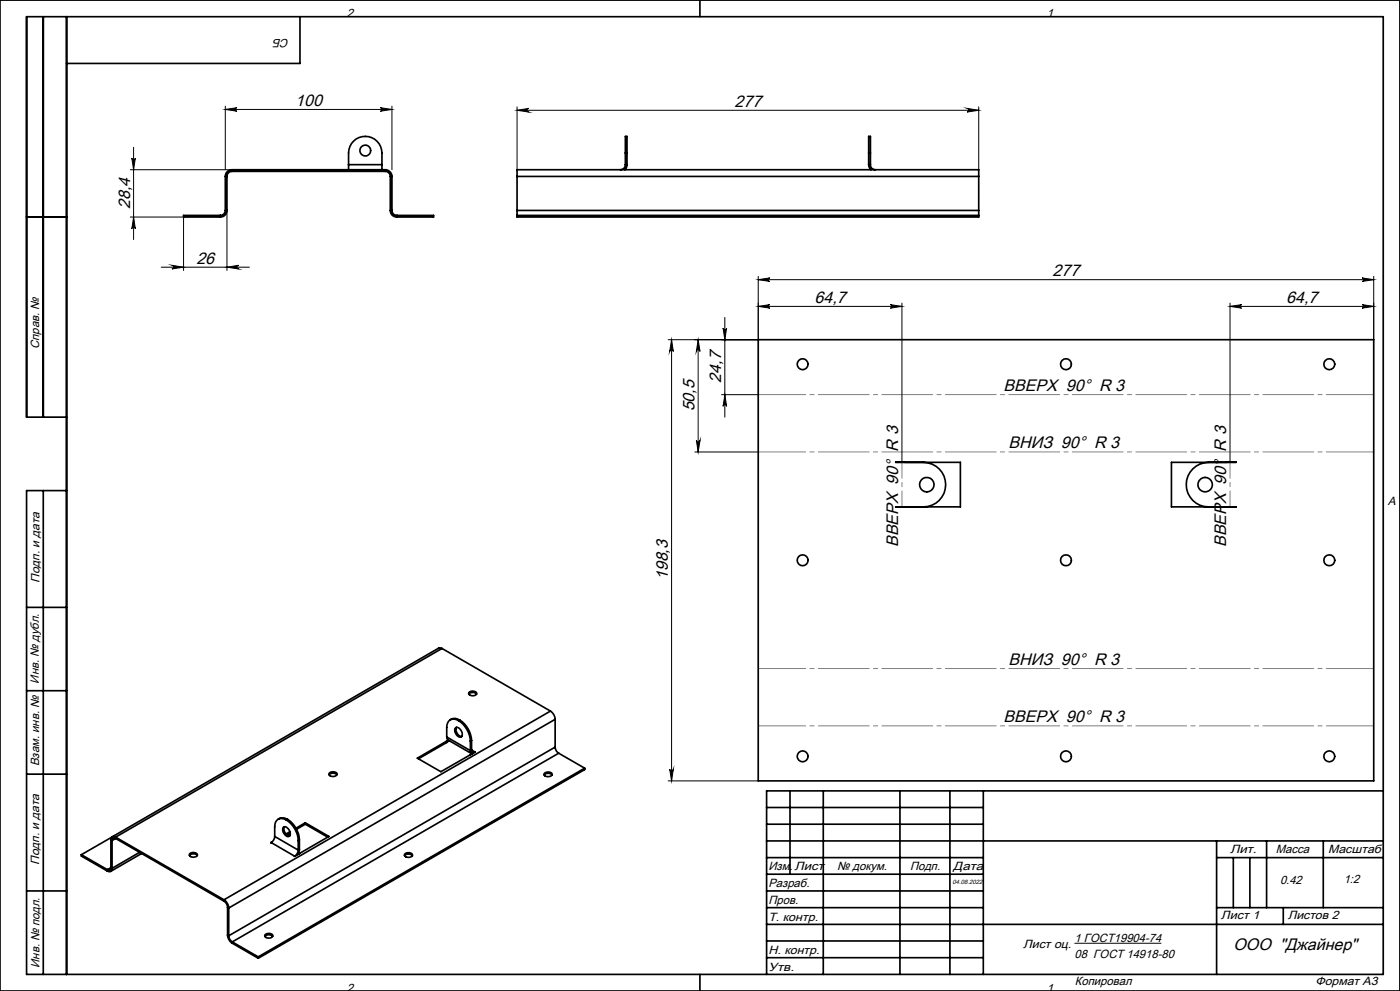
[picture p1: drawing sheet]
<svg xmlns="http://www.w3.org/2000/svg" width="420mm" height="297mm" viewBox="0 0 420 297" stroke-linecap="round" stroke-linejoin="round" font-family="sans-serif">
<g fill="none" stroke="#000" stroke-width=".3">
<path d="M67.6 32.8l3.5-.5a.53 .53 0 0 0-.5 .5 .53 .53 0 0 0 .5 .5zM67.6 31.8v19.1M67.6 32.8h50M114.1 32.3l3.5 .5-3.5 .5a.53 .53 0 0 0 .5-.5 .53 .53 0 0 0-.5-.5zM117.6 31.8v19.1M155.1 32v18.9M155.1 33.1h138.5M155.1 33.1l3.5-.6a.55 .55 0 0 0-.5 .5 .55 .55 0 0 0 .5 .6zM290.1 32.5l3.5 .6-3.5 .5a.55 .55 0 0 0 .5-.6 .55 .55 0 0 0-.5-.5zM293.6 32v18.9M39.1 50.9h30.5M39.5 47.4a.53 .53 0 0 0 .6 .5 .53 .53 0 0 0 .5-.5l-.5 3.5z"/>
<path d="M40.1 44.1v27.7M39.1 65h16M40.1 65l.5 3.6a.53 .53 0 0 0-.5-.6 .53 .53 0 0 0-.6 .6zM51.6 79.5l3.5 .6-3.5 .5a.55 .55 0 0 0 .5-.5 .55 .55 0 0 0-.5-.6zM55.1 65.1v16M68.1 63.1v18M48.4 80.1h26.4M68.1 80.1l3.5-.6a.55 .55 0 0 0-.5 .6 .55 .55 0 0 0 .5 .5zM216.9 98.3a.53 .53 0 0 0 .6 .5 .53 .53 0 0 0 .5-.5l-.5 3.5zM217.5 95.1v29.9M227.5 83.8l3.5-.5a.53 .53 0 0 0-.6 .5 .53 .53 0 0 0 .6 .5zM227.5 82.8v19"/>
<path d="M227.5 83.8h184.6M227.5 91.8h43.1M227.5 91.8l3.5-.5a.53 .53 0 0 0-.6 .5 .53 .53 0 0 0 .6 .6zM267.1 91.3l3.5 .5-3.5 .6a.53 .53 0 0 0 .5-.6 .53 .53 0 0 0-.5-.5zM270.6 90.8v47.8M369 91.8l3.5-.5a.53 .53 0 0 0-.5 .5 .53 .53 0 0 0 .5 .6zM369 91.8h43.1M369 90.8v47.8M408.6 91.3l3.5 .5-3.5 .6a.53 .53 0 0 0 .5-.6 .53 .53 0 0 0-.5-.5zM408.6 83.3l3.5 .5-3.5 .5a.53 .53 0 0 0 .5-.5 .53 .53 0 0 0-.5-.5zM412.1 82.8v19M200.4 101.8h27"/>
<path d="M201.5 101.8l.5 3.5a.55 .55 0 0 0-.5-.5 .55 .55 0 0 0-.6 .5zM201.5 101.8v132.2M209.4 101.8l.6 3.5a.55 .55 0 0 0-.5-.5 .55 .55 0 0 0-.6 .5zM209.4 101.8v33.7M216.5 118.3h10.9M217.5 118.3l.5 3.5a.53 .53 0 0 0-.5-.5 .53 .53 0 0 0-.6 .5zM208.5 135.5h18.9M208.9 132a.55 .55 0 0 0 .6 .5 .55 .55 0 0 0 .5-.5l-.6 3.5zM200.4 234h27M200.9 230.5a.55 .55 0 0 0 .6 .5 .55 .55 0 0 0 .5-.5l-.5 3.5zM322.4 282.7h26"/>
</g>
<g fill="none" stroke="#000" stroke-width=".5">
<path d="M0 0h420v297h-420zM13 5v120M20 5v287M90 5v14h-70M210 0v5M67.6 52.9h.5M67.6 52.9v10.2M68.1 52.9v10.2M69.6 51.4a1.51 1.51 0 0 0-1.5 1.5M69.6 50.9a1.99 1.99 0 0 0-2 2M69.6 50.9v.5M69.6 51.4h46"/>
<path d="M69.6 50.9h46M104.6 49.4v1.5M104.6 49.4a8 8 0 0 1 1.4-7.1 5 5 0 0 1 5.5-1.1 5 5 0 0 1 3.1 4.7v3.5M104.6 49.4h10M114.6 49.4v1.5M115.6 51.4a1.57 1.57 0 0 1 1.5 1.5M115.6 50.9a2.05 2.05 0 0 1 2 2M115.6 50.9v.5M117.1 52.9h.5M117.1 52.9v10.2M117.6 52.9v10.2M155.1 52.9v-2h138.5v2"/>
<path d="M155.1 52.9h138.5M155.1 52.9v10.2M187.6 49.4a1.45 1.45 0 0 1-1.5 1.5M187.6 45.9v-5h.5v5M187.6 49.4h.5M187.6 45.9h.5M187.6 45.9v3.5M188.1 49.4l-.1 .7-.6 .8M188.1 45.9v3.5M260.6 45.9v-5h.5v5M260.6 49.4l.2 .7 .5 .8M260.6 49.4h.5"/>
<path d="M260.6 45.9h.5M260.6 45.9v3.5M261.1 49.4a1.45 1.45 0 0 0 1.5 1.5M261.1 45.9v3.5M293.6 52.9v10.2M8 65h12M66.1 64.6h-11v.4h11M66.1 64.6v.4M67.6 63.1a1.51 1.51 0 0 1-1.5 1.5M67.6 63.1h.5M68.1 63.1a1.99 1.99 0 0 1-2 1.9M117.1 63.1a1.93 1.93 0 0 0 2 1.9"/>
<path d="M117.1 63.1h.5M117.6 63.1a1.45 1.45 0 0 0 1.5 1.5M119.1 64.6h11v.4h-11M119.1 64.6v.4M155.1 63.1v1.5M155.1 64.6v.4h138.5v-.4M155.1 63.1h138.5M155.1 64.6h138.5M293.6 63.1v1.5M227.5 101.8h184.6v132.2h-184.6zM20 125h-12v-120h407v287h-407v-145h12M271.5 138.6l-2.8-.1 19.4 .1v13.3l-19.4 .1 2.8-.1"/>
<path d="M277 138.6a6.7 6.7 0 0 1 6.7 6.6 6.7 6.7 0 0 1-6.7 6.7M362.5 138.6a6.7 6.7 0 0 0-6.6 6.6 6.7 6.7 0 0 0 6.6 6.7M368.1 138.6l2.7-.1-19.4 .1v13.3l19.4 .1-2.7-.1M13 147v145M8 182h12M132.6 194.3l-1-.1-97.9 56.6M132.6 194.3l-97.9 56.6M132.6 194.3l32.5 18.8M8 207h12M135 215.7a2.42 2.42 0 0 1 2.9 .1M136.7 218.1a1.85 1.85 0 0 1 1.9 2.6 1.24 1.24 0 0 1-1.9-1 1.42 1.42 0 0 1 0-1.6zM136.9 218a2.1 2.1 0 0 0 1.6 2.7"/>
<path d="M137.5 216a2.15 2.15 0 0 0-2.5-.3 2.15 2.15 0 0 0-1 2.3v2.9M137.5 216a7.9 7.9 0 0 1 3.6 6.1M137.9 215.8a7.8 7.8 0 0 1 3.6 6.1M137.9 215.8l-.4 .2M140.6 208a1.64 1.64 0 0 1 2.4 0M140.9 207.4l1.2-.3a.85 .85 0 0 1 .9 .8 1.48 1.48 0 0 1-2.4 0zM165.1 213.1a3.2 3.2 0 0 1 1.4 2.5M165.1 213.1l-97.9 56.6M166.5 215.6l-97.9 56.5M166.5 215.6v8.3M8 232h12M98.7 231.8a1.41 1.41 0 0 1 2.4 .3 1.46 1.46 0 0 1-2.4 0z"/>
<path d="M98.7 232.2l1-.5 .9 .1 .5 .4M134 220.9l.4 .9 7.1 4.1M134 222.1l-8.8 5.1 7.1 4.1 10.3-5.9M134 220.9l7.1 4.1M134 222.1v.4l-8.4 4.9M134.5 221.8l-.5 .3M134.8 222l-.8 .5M141.1 225l.2 .7 .3 .2M141.1 222.1v2.9M141.5 224.8a.64 .64 0 0 0 .3 .7 .64 .64 0 0 0 .7-.1M141.5 224.8l1 .6M141.5 221.9l-.4 .2"/>
<path d="M141.5 224.8l-.4 .2M141.5 221.9v2.9M142.5 225.4h.1M142.6 225.4h.1M142.6 225.4h-.1M163.3 232.3l1-.5 .8 .1 .5 .4M163.5 231.6l1.2-.2a.79 .79 0 0 1 .9 .8 1.48 1.48 0 0 1-2.4-.1zM166.5 223.9a2.33 2.33 0 0 0 1.1 1.8M166.5 223.9l-97.9 56.6M167.6 225.7l-97.9 56.6M167.6 225.7l7.8 4.5M175.4 230.2v.4l-97.9 56.6"/>
<path d="M175.4 230.2l-97.9 56.6M237 237v25M247 237v55M270 237v55M285 237v55M295 237v55M415 237h-185v55M24.4 256.1v.5l7.8 4.5M24.4 256.1l7.8 4.5M33.3 251.7l.3 .2M33.3 251.7v8.3M33.5 250.9l-9.1 5.2"/>
<path d="M33.6 251.9v8.3M34.7 251.3a.65 .65 0 0 0-.8-.1 .65 .65 0 0 0-.3 .7M34.7 250.9a.86 .86 0 0 0-1-.1 .86 .86 0 0 0-.4 .9M34.7 251.3l32.5 18.8M34.7 250.9v.4M34.7 250.9l32.5 18.8M34.7 251.3l-1.1 .6M41.9 255.4l-8.3 4.8M42.5 255.8l-9.3 5.4M56.8 256a1.45 1.45 0 0 1 2.4 .3 1.48 1.48 0 0 1-2.4-.1zM56.8 256.4a1.64 1.64 0 0 1 2.4 0M81.3 252.5v.1"/>
<path d="M81.4 252.5l-.1 .1M81.4 252.5l7 4.1M81.6 252.3l-.3 .2M82.4 250.7a2.33 2.33 0 0 1-1 1.8M82.4 250.7l7.1 4.1M83.4 245.5a2.44 2.44 0 0 1 2.9 .1M84.9 248l.3-.2a1.93 1.93 0 0 1 1.7 2.8 1.65 1.65 0 0 1-2.1-1.8zM85.3 247.8a2.06 2.06 0 0 0 1.6 2.7M85.9 245.8a2.15 2.15 0 0 0-2.5-.3 2.15 2.15 0 0 0-1 2.3v2.9M85.9 245.8a7.8 7.8 0 0 1 3.6 6.1M86.3 245.6a7.8 7.8 0 0 1 3.5 6.1M86.3 245.6l-.4 .2"/>
<path d="M87 249.3l-1.2 .6M87.1 249.6l-1.1 .6M88.4 256.6h.1M89.5 254.8a2.49 2.49 0 0 1-1.1 1.8M89.5 251.9v2.9M89.8 254.6l-.5 1.5M89.8 255.8h.1M89.8 251.7l-.3 .2M89.8 254.6l-.3 .2M89.8 251.7v2.9M89.9 255.8l-1.5 .8M91.6 246.6l7.1 4.1-8.9 5.1"/>
<path d="M91.6 246.6l-2.8 1.6M91.6 246.6v.4M91.6 247l-2.6 1.5M91.6 247l6.7 3.9M121.4 256.5a1.64 1.64 0 0 1 2.3 0M121.6 255.8l1.2-.3a.76 .76 0 0 1 .8 1.1 1.32 1.32 0 0 1-2.2-.6zM230 252h185M230 257h65M230 242h65M230 247h65M365 252v40M365 257h50"/>
<path d="M370 257v15M375 257v15M380 252v20M397 252v20M8 267h12M32.2 260.6v.5M33.3 260a.63 .63 0 0 1-.3 .7 .63 .63 0 0 1-.8-.1M33.3 260l.3 .2M33.3 260l-1.1 .6M33.6 260.2a.86 .86 0 0 1-.4 1 .86 .86 0 0 1-1-.1M67.2 270.1a2.34 2.34 0 0 1 1.1 1.8M67.2 269.7a3.2 3.2 0 0 1 1.4 2.4"/>
<path d="M67.2 269.7v.4M68.3 271.9l.3 .2M68.3 271.9v8.3M68.6 272.1v8.4M230 277h185M230 272h65M230 262h65M230 267h65M365 272h50M385 272v5M68.3 280.2a3.2 3.2 0 0 0 1.4 2.5M68.3 280.2l.3 .3"/>
<path d="M68.6 280.5a2.49 2.49 0 0 0 1.1 1.8M69.7 282.7l7.8 4.5M69.7 282.3v.4M69.7 282.3l7.8 4.5M77.5 286.8v.4M79.4 280.6a1.64 1.64 0 0 1 2.4 0M79.5 280.2a1.41 1.41 0 0 1 2.3 .3 1.46 1.46 0 0 1-2.4 0zM210 292v5M230 282h65M230 287h65"/>
<circle cx="109.6" cy="45.1" r="1.62"/>
<circle cx="240.8" cy="109.1" r="1.64"/>
<circle cx="319.8" cy="109.1" r="1.64"/>
<circle cx="398.8" cy="109.2" r="1.65"/>
<circle cx="278" cy="145.3" r="2.17"/>
<circle cx="361.5" cy="145.3" r="2.17"/>
<circle cx="240.8" cy="167.9" r="1.64"/>
<circle cx="319.8" cy="167.9" r="1.64"/>
<circle cx="398.8" cy="167.9" r="1.65"/>
<circle cx="240.8" cy="226.7" r="1.63"/>
<circle cx="319.8" cy="226.7" r="1.63"/>
<circle cx="398.8" cy="226.7" r="1.64"/>
</g>
<path d="M270.6 138.6v13.3M369 151.9v-13.3" fill="none" stroke="#808080" stroke-width=".3" stroke-dasharray="15.2 1.3 1.3 1.3" stroke-dashoffset="10.5"/>
<path d="M227.5 118.3h184.6M227.5 135.4h184.6M412.1 200.4h-184.6M412.1 217.5h-184.6" fill="none" stroke="#808080" stroke-width=".3" stroke-dasharray="15.2 1.3 1.3 1.3" stroke-dashoffset="1"/>
<g fill="#000">
<path d="M114.1 32.3l3.5 .5-3.5 .5a.53 .53 0 0 0 .5-.5 .53 .53 0 0 0-.5-.5zM67.6 32.8l3.5-.5a.53 .53 0 0 0-.5 .5 .53 .53 0 0 0 .5 .5zM408.6 83.3l3.5 .5-3.5 .5a.53 .53 0 0 0 .5-.5 .53 .53 0 0 0-.5-.5zM227.5 83.8l3.5-.5a.53 .53 0 0 0-.6 .5 .53 .53 0 0 0 .6 .5z"/>
<path d="M290.1 32.5l3.5 .6-3.5 .5a.55 .55 0 0 0 .5-.6 .55 .55 0 0 0-.5-.5zM155.1 33.1l3.5-.6a.55 .55 0 0 0-.5 .5 .55 .55 0 0 0 .5 .6z"/>
<path d="M40.1 65l.5 3.6a.53 .53 0 0 0-.5-.6 .53 .53 0 0 0-.6 .6zM39.5 47.4a.53 .53 0 0 0 .6 .5 .53 .53 0 0 0 .5-.5l-.5 3.5z"/>
<path d="M68.1 80.1l3.5-.6a.55 .55 0 0 0-.5 .6 .55 .55 0 0 0 .5 .5zM51.6 79.5l3.5 .6-3.5 .5a.55 .55 0 0 0 .5-.5 .55 .55 0 0 0-.5-.6z"/>
<path d="M227.5 91.8l3.5-.5a.53 .53 0 0 0-.6 .5 .53 .53 0 0 0 .6 .6zM267.1 91.3l3.5 .5-3.5 .6a.53 .53 0 0 0 .5-.6 .53 .53 0 0 0-.5-.5zM369 91.8l3.5-.5a.53 .53 0 0 0-.5 .5 .53 .53 0 0 0 .5 .6zM408.6 91.3l3.5 .5-3.5 .6a.53 .53 0 0 0 .5-.6 .53 .53 0 0 0-.5-.5z"/>
<path d="M200.9 230.5a.55 .55 0 0 0 .6 .5 .55 .55 0 0 0 .5-.5l-.5 3.5zM201.5 101.8l.5 3.5a.55 .55 0 0 0-.5-.5 .55 .55 0 0 0-.6 .5zM217.5 118.3l.5 3.5a.53 .53 0 0 0-.5-.5 .53 .53 0 0 0-.6 .5zM216.9 98.3a.53 .53 0 0 0 .6 .5 .53 .53 0 0 0 .5-.5l-.5 3.5zM208.9 132a.55 .55 0 0 0 .6 .5 .55 .55 0 0 0 .5-.5l-.6 3.5zM209.4 101.8l.6 3.5a.55 .55 0 0 0-.5-.5 .55 .55 0 0 0-.6 .5z"/>
</g>
<g font-size="5">
<text x="88.6" y="31.7">100</text>
<text x="220.4" y="31.9">277</text>
<text x="39" y="62.6" transform="rotate(-90 39 62.6)">28,4</text>
<text x="58.9" y="79">26</text>
<text x="315.8" y="82.7">277</text>
<text x="244.4" y="90.7">64,7</text>
<text x="385.9" y="90.7">64,7</text>
<text x="216.4" y="114.7" transform="rotate(-90 216.4 114.7)">24,7</text>
<text x="301.1" y="117.2">ВВЕРХ 90° R 3</text>
<text x="208.4" y="123.3" transform="rotate(-90 208.4 123.3)">50,5</text>
<text x="302.6" y="134.3">ВНИЗ 90° R 3</text>
<text x="269.5" y="164" transform="rotate(-90 269.5 164)">ВВЕРХ 90° R 3</text>
<text x="367.9" y="164" transform="rotate(-90 367.9 164)">ВВЕРХ 90° R 3</text>
<text x="200.4" y="173.9" transform="rotate(-90 200.4 173.9)">198,3</text>
<text x="302.6" y="199.2">ВНИЗ 90° R 3</text>
<text x="301.1" y="216.5">ВВЕРХ 90° R 3</text>
<text x="370.1" y="284.6">ООО &quot;Джайнер&quot;</text>
</g>
<g font-size="3.6">
<text x="104" y="5.2">2</text>
<text x="314" y="5.2">1</text>
<text x="86.8" y="11.7" transform="rotate(-180 86.8 11.7)">СБ</text>
<text x="11.7" y="104.5" transform="rotate(-90 11.7 104.5)">Справ. №</text>
<text x="416.4" y="151.2">A</text>
<text x="11.9" y="174.7" transform="rotate(-90 11.9 174.7)">Подп. и дата</text>
<text x="11.7" y="204.9" transform="rotate(-90 11.7 204.9)">Инв. № дубл.</text>
<text x="11.7" y="229.6" transform="rotate(-90 11.7 229.6)">Взам. инв. №</text>
<text x="369" y="255.7">Лит.</text>
<text x="382.8" y="255.7">Масса</text>
<text x="398.4" y="255.8">Масштаб</text>
<text x="11.7" y="259.2" transform="rotate(-90 11.7 259.2)">Подп. и дата</text>
<text x="230.5" y="260.6">Изм.</text>
<text x="238.4" y="260.6">Лист</text>
<text x="251.1" y="260.6">№ докум.</text>
<text x="273" y="260.6">Подп.</text>
<text x="286" y="260.6">Дата</text>
<text x="230.5" y="265.9">Разраб.</text>
<text x="384" y="264.9">0.42</text>
<text x="403.1" y="264.6">1:2</text>
<text x="230.5" y="275.9">Т. контр.</text>
<text x="230.6" y="270.9">Пров.</text>
<text x="366.2" y="275.5">Лист 1</text>
<text x="386.3" y="275.4">Листов 2</text>
<text x="230.6" y="285.9">Н. контр.</text>
<text x="306.9" y="284.1">Лист оц.</text>
<text x="322.4" y="287">08 ГОСТ 14918-80</text>
<text x="322.4" y="282.3">1 ГОСТ19904-74</text>
<text x="11.9" y="290" transform="rotate(-90 11.9 290)">Инв. № подл.</text>
<text x="230.6" y="290.9">Утв.</text>
<text x="104" y="297.2">2</text>
<text x="314" y="297.2">1</text>
<text x="322.5" y="295.3">Копировал</text>
<text x="394.6" y="295.2">Формат А3</text>
</g>
<text font-size="1.8" x="285.8" y="265">04.08.2022</text>
</svg>
